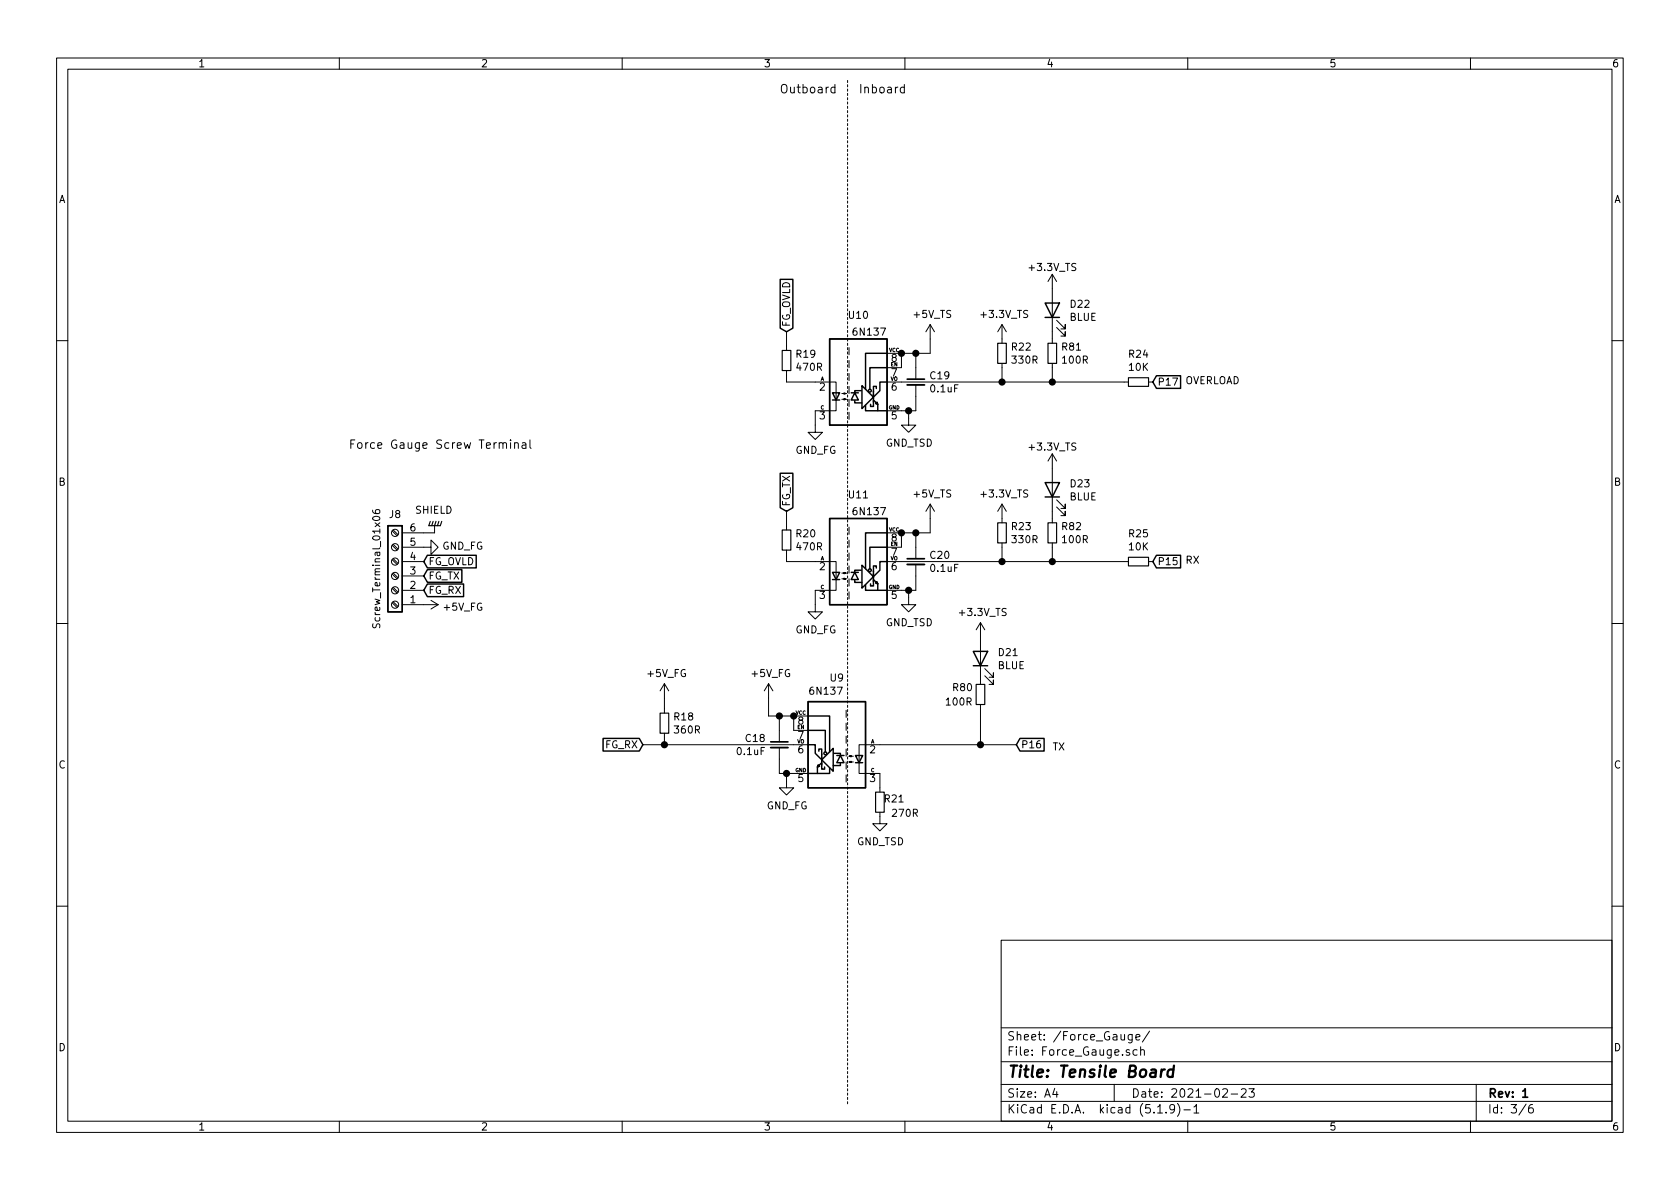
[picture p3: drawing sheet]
<svg xmlns="http://www.w3.org/2000/svg" width="297mm" height="210mm" viewBox="0 0 297 210" stroke-linecap="round" stroke-linejoin="round" font-family="sans-serif">
<g fill="none" stroke="#000" stroke-width=".18">
<path d="M10 10.3h277v189.9h-277zM12 12.2h273v186.1h-273zM60 10.3v1.9M110 10.3v1.9M147.6 15.5l-.4-.1-.3 .3v.4l.2 .3h.5M147.6 14.9v1.5M159.9 15.5l-.4-.1-.3 .3v.4l.1 .3h.6M159.9 14.9v1.5M160 10.3v1.9M210 10.3v1.9M260 10.3v1.9M139.1 58.7v3.3"/>
<path d="M164.5 57.4v5.1h-7.7M164.5 57.4l-.8 1.3M164.5 57.4l.7 1.3M177.2 57.4v3.3M177.2 57.4l-.8 1.3M177.2 57.4l.7 1.3M186.1 48.5v12.2M186.1 48.5l-.8 1.3M186.1 48.5l.7 1.3M186.8 57.9l1.5 1.5v-.7v.7h-.7M186.8 56.6l1.5 1.6v-.8v.8h-.7M10 60.2h2"/>
<path d="M88.9 78.5l.2-.2 .4 .1 .1 .9M90.3 77.8v.1M90.3 78.3v1M91 78.4h.1a.36 .36 0 0 1 .5 .1v.8M91 78.3v1M92.4 78.4h.5l.1 .9M93 78.6l-.5 .1a.31 .31 0 0 0-.2 .3 .31 .31 0 0 0 .2 .3l.5-.1M93.7 77.8v1.3l.2 .2M139.1 65.5v2.1h8.7v5h-3.7v3.8h1.3l-1.3 1.3-1.2-1.3h1.2M148.8 70.6h.8l-.4 .1v-.2l.4 .1M148.8 69.6h.8l-.4 .1v-.2l.4 .1M150.1 61.5v1.2"/>
<path d="M150.1 63.7v1.3M150.1 66v1.3M150.1 68.3v1.3M150.1 70.6v1.3M150.1 72.9v1.3M156.8 67.6h42.7M159.4 62.5v2.5h-2.6M160.7 72.6v2.6h1.2l-1.2 1.2-1.3-1.2h1.3M161.9 68.1v4.5h-5.1M161.9 62.5v4.6M177.2 64.3v3.3M186.1 64.3v3.3"/>
<path d="M203.1 67.6h.7M285 60.2h2M65.9 90.2l.1 .4a.87 .87 0 0 0 1.2 0l-.2-.4h-.5l-.1 .4 .2 .2M69.3 93.9l.9 .8M69.3 96.4l.9 .9M69.3 99l.9 .8M69.5 93.7l.9 .9M69.5 96.3l.9 .8M69.5 98.8l.9 .8M71.1 96.8h5.1v-1.3l1.3 1.3-1.3 1.2v-1.2M71.1 99.3h3.8M76.8 93v1.2h-5.7"/>
<path d="M139.1 97.3v2h8.7v5.1h-3.7v3.8h1.3l-1.3 1.3-1.2-1.3h1.2M139.1 90.4v3.3M150.1 93.2v1.3M150.1 95.5v1.3M150.1 97.8v1.3M156.8 99.3h42.7M159.4 94.2v2.6h-2.6M161.9 99.8v4.6h-5.1M161.9 94.2v4.6M164.5 89.1v5.1h-7.7M164.5 89.1l-.8 1.3M164.5 89.1l.7 1.3"/>
<path d="M177.2 89.1l-.8 1.3M177.2 89.1v3.4M177.2 96v3.3M177.2 89.1l.7 1.3M186.1 80.3v12.2M186.1 96v3.3M186.1 80.3l-.8 1.2M186.1 80.3l.7 1.2M186.8 89.7l1.5 1.5v-.8v.8h-.7M186.8 88.4l1.5 1.5v-.8v.8h-.7M203.1 99.3h.7M10 110.3h2"/>
<path d="M66 110.3l-.1 .5 .1 .2 .4-.1 .3-.5 .2-.1 .3 .2-.1 .5M69.3 101.5l.9 .9M69.3 104.1l.9 .8M69.3 106.6l.9 .8M69.5 101.3l.9 .9M69.5 103.9l.9 .8M69.5 106.4l.9 .9M71.1 106.9h6.4M71.1 104.4h3.8M71.1 101.8h3.8M76.2 106.2l1.3 .7M77.5 106.9l-1.3 .8"/>
<path d="M148.8 102.4h.8l-.4 .1v-.3l.4 .2M148.8 101.3h.8l-.4 .2v-.3l.4 .1M150.1 100.1v1.2M150.1 102.4v1.2M150.1 104.6v1.3M160.7 104.4v2.5h1.2l-1.2 1.3-1.3-1.3h1.3M173.4 110.1l-.8 1.3M173.4 110.1v10.9M173.4 110.1l.7 1.3M174.1 119.5l1.5 1.5v-.7v.7h-.7M174.1 118.2l1.5 1.6v-.8v.8h-.7M285 110.3h2"/>
<path d="M113.7 131.7h29.2M117.5 120.9l-.8 1.3M117.5 120.9v5.2M117.5 129.7v2M117.5 120.9l.7 1.3M135.9 120.9v5.7h7M135.9 120.9l-.8 1.3M135.9 120.9l.8 1.3M137.8 132.2v4.6h5.1M137.8 126.6v4.6M139.1 136.8v2.5h1.2l-1.2 1.3-1.3-1.3h1.3M140.3 126.6v2.6h2.6"/>
<path d="M149.6 125.6v1.3M149.6 127.9v1.3M149.6 130.2v1.2M149.6 132.5v1.2M149.6 134.7v1.3M149.6 137v1.3M150.1 134.7l.4-.1v.3l-.4-.2h.8M150.1 133.7l.4-.1v.3l-.4-.2h.8M173.4 124.6v7.1M179.7 131.7h-27.8v5.1h3.7v3.3M155.6 143.6v2.1h1.2l-1.2 1.2-1.3-1.2h1.3M10 160.2h2"/>
<path d="M177 166.3h108v32h-108zM285 160.2h2M60 198.3v1.9M110 198.3v1.9M160 198.3v1.9M177 194.8h108M177 191.8h108M177 187.8h108M177 181.8h108M186.5 192.5l-.4 1h1M186.8 193v1M197 191.8v3"/>
<path d="M199.7 185.7a.37 .37 0 0 0-.6 .1l.1 .2 .5 .2 .1 .1-.3 .3-.4-.1M200.2 182.9l-.1 1.4-.2 .1-.4-.1M200.2 183l-.4-.1-.3 .3v.6l.3 .1 .4-.1M200.8 183.4l.7-.1v-.3l-.5-.1-.2 .2 .1 .7h.6M201 185.7l-.4-.1-.3 .3 .1 .6 .2 .1 .4-.1M201.7 185.7h.1a.37 .37 0 0 1 .5 .1v.8M201.7 185.1v1.5M203.3 182.3l-1.3 2M204.7 196.8h.8M206.2 196.7v.1M207.7 196l-.1 .1a.48 .48 0 0 1-.6 .1l-.2-.2 .2-.6a.48 .48 0 0 1 .6 .1 1.27 1.27 0 0 1-.2 1.2l-.4 .1M208.2 195.1a1.71 1.71 0 0 1 0 2.3"/>
<path d="M209.3 196.3h1.2M210 198.3v1.9M211.1 195.8l.4-.5v1.5M211.1 196.8h.9M216.2 192.7l.2-.2h.4l.2 .5-.9 1h.9M217.7 193.5h1.1M219.5 192.7l.2-.2h.3l.3 .2v.3v.2l-.9 .8h.9M220.8 192.5h1l-.5 .6 .4 .1v.7l-.2 .1-.7-.1M260 198.3v1.9M261 191.8v6.5M269.8 195.2l-1.2 2M271 195.3a.62 .62 0 0 0-.7 .7v.7l.3 .1 .4-.1 .1-.5-.1-.2-.4-.1-.3 .3"/>
<circle cx="69.8" cy="96.8" r=".63"/>
<circle cx="69.8" cy="99.3" r=".63"/>
<circle cx="69.8" cy="94.2" r=".63"/>
<circle cx="69.8" cy="104.4" r=".63"/>
<circle cx="69.8" cy="106.9" r=".63"/>
<circle cx="69.8" cy="101.8" r=".63"/>
</g>
<path d="M160.4 67.1h3M160.4 98.8h3M136.3 131.2h3M269.2 193l.5-.5v1.5M269.2 194h.9" fill="none" stroke="#000" stroke-width=".3"/>
<path d="M205.4 189.1l-.2 1.3M205.9 189.1a.54 .54 0 0 0-.6 .4M207.5 189.2a.68 .68 0 0 0-1 .3l-.1 .6 .2 .2 .1 .1 .6-.1M207.6 188.4l-.3 2" fill="none" stroke="#000" stroke-width=".41"/>
<g fill="none" stroke="#000" stroke-width=".25">
<path d="M137.9 49.4h2.3v8.6l-1.1 .7-1.2-.7zM146.7 59.9h10.1v15.3h-10.1zM184.8 53.6h2.5l-1.2 2.5zM184.8 56.1h2.5M147.2 69.5h1.3l-.7 1.2zM147.2 70.7h1.3M150.5 69.5h1.3M151.1 70.9v.3h1.3M151.1 69.5l.7 1.2h-1.3zM152.3 69.1h-1.2v.4M152.4 68.2l2 2-2 2.1zM153 71.6v1h3.8"/>
<path d="M154.4 70.9v1h-.5v-.4M154.4 70.7l.8 .8-.1-.4-.3 .3 .4 .1v1.1M154.4 69.2v1.9M154.9 68.7v-.4h-.5v1M156.8 62.5h-3.8v6.3M156.8 65h-3v3.8M156.8 67.6h-1.2v1.5l-1 1M204.5 66.4h4.2v2.3h-4.2l-.7-1.1zM68.6 93h2.5v15.2h-2.5zM75.6 98.2h8.6v2.2h-8.6l-.7-1.1zM137.9 83.7h2.3v6.1l-1.1 .6-1.2-.6zM146.7 91.7h10.1v15.2h-10.1z"/>
<path d="M152.4 99.9l2 2.1-2 2zM156.8 94.2h-3.8v6.4M156.8 96.8h-3v3.8M156.8 99.3h-1.2v1.5l-1 1M184.8 85.3h2.5l-1.2 2.6zM184.8 87.9h2.5M204.5 98.2h4.2v2.2h-4.2l-.7-1.1zM75.6 100.7h6.1v2.3h-6.1l-.7-1.2zM75.6 103.3h6.4v2.2h-6.4l-.7-1.1zM147.2 101.2h1.3l-.7 1.3zM147.2 102.5h1.3M150.5 101.2h1.3"/>
<path d="M151.1 102.6v.4h1.3M151.1 101.2l.7 1.3h-1.3zM152.3 100.8h-1.2v.4M153 103.4v1h3.8M154.4 102.6v1h-.5v-.4M154.4 102.5l.8 .7-.1-.3-.3 .2 .4 .1v1.2M154.4 101v1.9M154.9 100.5v-.4h-.5v1M172.1 115.2h2.5l-1.2 2.5zM172.1 117.7h2.5M106.6 130.6h6.4l.7 1.1-.7 1.1h-6.4zM142.9 124.1h10.1v15.2h-10.1z"/>
<path d="M142.9 126.6h3.8v6.4M142.9 129.2h3v3.8M142.9 131.7h1.2v1.5l1.1 1M144.8 132.8v-.3h.5v1M145.3 135v1h.5v-.4M145.3 134.4l2-2.1v4.1zM145.3 134.9l-.8 .7 .2-.4 .2 .3-.4 .1v1.2M145.3 133.3v1.9M146.7 135.8v1h-3.8M147.4 133.2h1.2v.4M148 133.6h1.2M148.6 135v.4h-1.3"/>
<path d="M148.6 133.6l.6 1.3h-1.2zM151.3 133.6h1.2l-.6 1.3zM151.3 134.9h1.2M180.3 130.6h4.3v2.2h-4.3l-.6-1.1z"/>
<circle cx="153.8" cy="69.1" r=".25"/>
<circle cx="153.8" cy="100.8" r=".25"/>
<circle cx="145.9" cy="133.2" r=".25"/>
</g>
<g fill="none" stroke="#000" stroke-width=".2">
<path d="M138.3 62h1.5v3.5h-1.5zM176.4 60.7h1.5v3.6h-1.5zM185.3 60.7h1.5v3.6h-1.5zM199.5 66.8h3.6v1.5h-3.6zM76.1 92.2l-.3 .8h2.1l.2-.8M76.6 92.2l-.3 .8M77.1 92.2l-.3 .8M77.6 92.2l-.3 .8M138.3 93.7h1.5v3.6h-1.5zM176.4 92.5h1.5v3.5h-1.5zM185.3 92.5h1.5v3.5h-1.5zM199.5 98.5h3.6v1.6h-3.6z"/>
<path d="M116.7 126.1h1.5v3.6h-1.5zM172.6 121h1.5v3.6h-1.5zM154.8 140.1h1.5v3.5h-1.5z"/>
</g>
<path d="M160.4 68.1h3M160.4 99.8h3M136.3 132.2h3" fill="none" stroke="#000" stroke-width=".33"/>
<path d="M149.9 14.2v181" fill="none" stroke="#000" stroke-width=".18" stroke-dasharray=".4 .4"/>
<g fill="#000" stroke="#000" stroke-width=".25">
<circle cx="159.4" cy="62.5" r=".51"/>
<circle cx="160.7" cy="72.6" r=".51"/>
<circle cx="161.9" cy="62.5" r=".51"/>
<circle cx="177.2" cy="67.6" r=".51"/>
<circle cx="186.1" cy="67.6" r=".51"/>
<circle cx="159.4" cy="94.2" r=".51"/>
<circle cx="161.9" cy="94.2" r=".51"/>
<circle cx="177.2" cy="99.3" r=".51"/>
<circle cx="186.1" cy="99.3" r=".51"/>
<circle cx="160.7" cy="104.4" r=".51"/>
<circle cx="117.5" cy="131.7" r=".51"/>
<circle cx="137.8" cy="126.6" r=".51"/>
<circle cx="139.1" cy="136.8" r=".51"/>
<circle cx="140.3" cy="126.6" r=".51"/>
<circle cx="173.4" cy="131.7" r=".51"/>
</g>
<text font-size="2.8" x="178" y="190.5">Title: Tensile Board</text>
<g font-size="2.1">
<text x="137.8" y="16.5">Outboard</text>
<text x="151.8" y="16.5">Inboard</text>
<text x="61.6" y="79.4">Force Gauge Screw Terminal</text>
<text x="178" y="184">Sheet: /Force_Gauge/</text>
<text x="178" y="186.7">File: Force_Gauge.sch</text>
<text x="178" y="196.9">KiCad E.D.A. kicad (5.1.9)-1</text>
<text x="178" y="194.1">Size: A4</text>
<text x="200" y="194.1">Date: 2021-02-23</text>
<text x="263" y="194.1">Rev: 1</text>
<text x="263" y="196.9">Id: 3/6</text>
</g>
<g font-size="1.8">
<text x="35" y="11.9">1</text>
<text x="85" y="11.9">2</text>
<text x="135" y="11.9">3</text>
<text x="185" y="11.9">4</text>
<text x="235" y="11.9">5</text>
<text x="285" y="11.9">6</text>
<text x="10.4" y="35.9">A</text>
<text x="285.4" y="35.9">A</text>
<text x="182.1" y="47.9">+3.3V_TS</text>
<text x="139.7" y="57.9" transform="rotate(-90 139.7 57.9)">FG_OVLD</text>
<text x="150.1" y="56.4">U10</text>
<text x="151.1" y="59.4">6N137</text>
<text x="161.6" y="56.2">+5V_TS</text>
<text x="173.6" y="56.2">+3.3V_TS</text>
<text x="189.1" y="56.7">BLUE</text>
<text x="189.3" y="54.4">D22</text>
<text x="140.8" y="63.3">R19</text>
<text x="141" y="65.6">470R</text>
<text x="157.6" y="64">8</text>
<text x="178.9" y="62">R22</text>
<text x="179.1" y="64.3">330R</text>
<text x="187.8" y="62">R81</text>
<text x="188" y="64.3">100R</text>
<text x="199.7" y="63.3">R24</text>
<text x="199.7" y="65.6">10K</text>
<text x="144.9" y="69.1">2</text>
<text x="157.6" y="69.1">6</text>
<text x="157.6" y="66.5">7</text>
<text x="164.5" y="67.1">C19</text>
<text x="164.6" y="69.4">0.1uF</text>
<text x="204.6" y="68.2">P17</text>
<text x="209.5" y="67.9">OVERLOAD</text>
<text x="144.9" y="74.2">3</text>
<text x="157.6" y="74.2">5</text>
<text x="140.6" y="80.3">GND_FG</text>
<text x="156.6" y="79">GND_TSD</text>
<text x="182.1" y="79.7">+3.3V_TS</text>
<text x="10.4" y="85.9">B</text>
<text x="139.7" y="89.6" transform="rotate(-90 139.7 89.6)">FG_TX</text>
<text x="150.1" y="88.1">U11</text>
<text x="161.6" y="88">+5V_TS</text>
<text x="173.6" y="88">+3.3V_TS</text>
<text x="189.1" y="88.5">BLUE</text>
<text x="189.3" y="86.2">D23</text>
<text x="285.4" y="85.9">B</text>
<text x="68.9" y="91.6">J8</text>
<text x="72.5" y="94">6</text>
<text x="73.5" y="90.9">SHIELD</text>
<text x="140.8" y="95">R20</text>
<text x="151.1" y="91.1">6N137</text>
<text x="157.6" y="95.8">8</text>
<text x="178.9" y="93.7">R23</text>
<text x="187.8" y="93.7">R82</text>
<text x="199.7" y="95">R25</text>
<text x="72.5" y="101.6">3</text>
<text x="72.5" y="99.1">4</text>
<text x="72.5" y="96.5">5</text>
<text x="75.7" y="99.9">FG_OVLD</text>
<text x="78.2" y="97.2">GND_FG</text>
<text x="141" y="97.3">470R</text>
<text x="144.9" y="100.8">2</text>
<text x="157.6" y="100.8">6</text>
<text x="157.6" y="98.3">7</text>
<text x="164.5" y="98.8">C20</text>
<text x="164.6" y="101.1">0.1uF</text>
<text x="179.1" y="96.1">330R</text>
<text x="188" y="96.1">100R</text>
<text x="199.7" y="97.3">10K</text>
<text x="204.6" y="99.9">P15</text>
<text x="209.5" y="99.7">RX</text>
<text x="72.5" y="106.7">1</text>
<text x="72.5" y="104.1">2</text>
<text x="75.7" y="102.5">FG_TX</text>
<text x="75.7" y="105">FG_RX</text>
<text x="78.5" y="108">+5V_FG</text>
<text x="144.9" y="105.9">3</text>
<text x="157.6" y="105.9">5</text>
<text x="67.2" y="110.3" transform="rotate(-90 67.2 110.3)">Screw_Terminal_01x06</text>
<text x="140.6" y="112">GND_FG</text>
<text x="156.6" y="110.7">GND_TSD</text>
<text x="169.8" y="108.9">+3.3V_TS</text>
<text x="114.6" y="119.7">+5V_FG</text>
<text x="133" y="119.7">+5V_FG</text>
<text x="176.4" y="118.3">BLUE</text>
<text x="176.6" y="116">D21</text>
<text x="143.4" y="122.9">6N137</text>
<text x="146.8" y="120.5">U9</text>
<text x="167.4" y="124.8">100R</text>
<text x="168.6" y="122.2">R80</text>
<text x="119.3" y="127.4">R18</text>
<text x="119.4" y="129.7">360R</text>
<text x="131.9" y="131.2">C18</text>
<text x="141.1" y="130.7">7</text>
<text x="141.1" y="128.1">8</text>
<text x="10.4" y="135.9">C</text>
<text x="107" y="132.3">FG_RX</text>
<text x="130.4" y="133.5">0.1uF</text>
<text x="141.1" y="133.2">6</text>
<text x="153.8" y="133.2">2</text>
<text x="180.5" y="132.3">P16</text>
<text x="186.1" y="132.7">TX</text>
<text x="285.4" y="135.9">C</text>
<text x="135.5" y="143.1">GND_FG</text>
<text x="141.1" y="138.3">5</text>
<text x="153.8" y="138.3">3</text>
<text x="156.5" y="141.9">R21</text>
<text x="151.5" y="149.5">GND_TSD</text>
<text x="157.9" y="144.4">270R</text>
<text x="10.4" y="185.9">D</text>
<text x="285.4" y="185.9">D</text>
<text x="35" y="199.9">1</text>
<text x="85" y="199.9">2</text>
<text x="135" y="199.9">3</text>
<text x="185" y="199.9">4</text>
<text x="235" y="199.9">5</text>
<text x="285" y="199.9">6</text>
</g>
<g font-size=".9">
<text x="157.2" y="62.2">VCC</text>
<text x="157.5" y="64.8">EN</text>
<text x="145.1" y="67.3">A</text>
<text x="157.5" y="67.3">VO</text>
<text x="145.1" y="72.4">C</text>
<text x="157.1" y="72.4">GND</text>
<text x="157.2" y="94">VCC</text>
<text x="145.1" y="99.1">A</text>
<text x="157.5" y="99.1">VO</text>
<text x="157.5" y="96.5">EN</text>
<text x="145.1" y="104.2">C</text>
<text x="157.1" y="104.2">GND</text>
<text x="140.7" y="126.4">VCC</text>
<text x="141" y="131.5">VO</text>
<text x="141" y="128.9">EN</text>
<text x="154" y="131.5">A</text>
<text x="140.6" y="136.5">GND</text>
<text x="154" y="136.5">C</text>
</g>
</svg>
